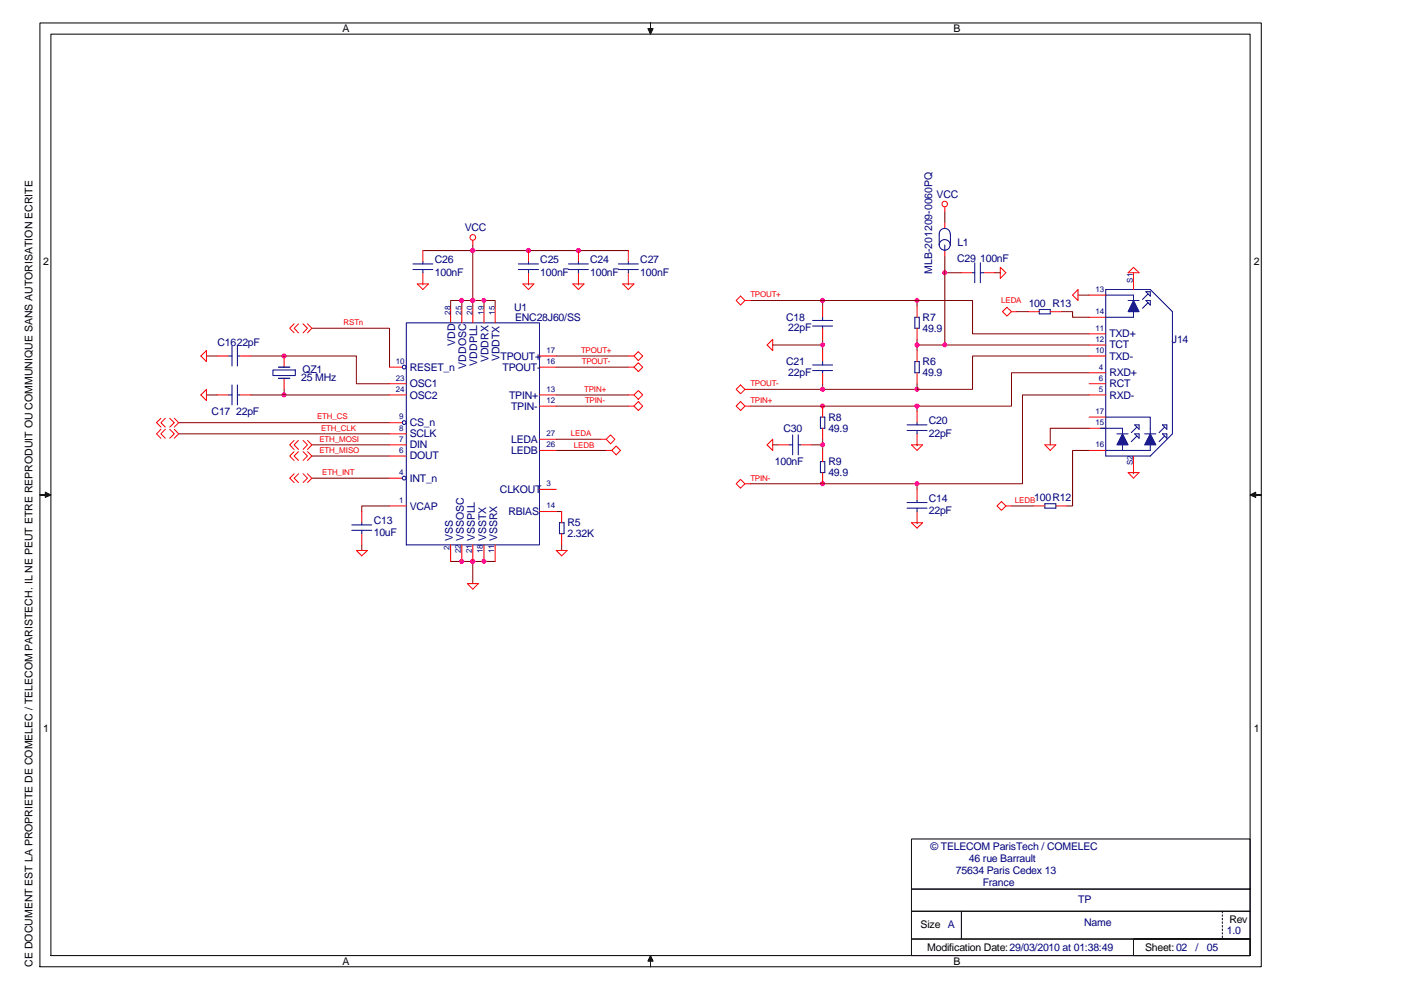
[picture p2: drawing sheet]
<svg xmlns="http://www.w3.org/2000/svg" width="297mm" height="210mm" viewBox="0 0 297 210" stroke-linecap="round" stroke-linejoin="round" font-family="sans-serif">
<path d="M76.7 115.5v1.2M82.6 107.3h-5.9v1.2M95.5 119h9.5M102.6 119h.1" fill="none" stroke="#800000" stroke-width=".21"/>
<circle cx="102.6" cy="119" r=".44" fill="#f0f"/>
<circle cx="102.6" cy="119" r=".44" fill="none" stroke="#f0f" stroke-width=".21"/>
<path d="M100.2 119h.1" fill="none" stroke="#800000" stroke-width=".21"/>
<circle cx="100.2" cy="119" r=".44" fill="#f0f"/>
<circle cx="100.2" cy="119" r=".44" fill="none" stroke="#f0f" stroke-width=".21"/>
<path d="M97.9 119h.1" fill="none" stroke="#800000" stroke-width=".21"/>
<circle cx="97.9" cy="119" r=".45" fill="#f0f"/>
<circle cx="97.9" cy="119" r=".45" fill="none" stroke="#f0f" stroke-width=".21"/>
<path d="M100.2 119v4.7" fill="none" stroke="#800000" stroke-width=".21"/>
<circle cx="100.2" cy="119" r=".44" fill="#f0f"/>
<circle cx="100.2" cy="119" r=".44" fill="none" stroke="#f0f" stroke-width=".21"/>
<path d="M95.5 64.9v-1.2h9.5v1.2M97.9 63.7v1.2" fill="none" stroke="#800000" stroke-width=".21"/>
<circle cx="97.9" cy="63.7" r=".45" fill="#f0f"/>
<circle cx="97.9" cy="63.7" r=".45" fill="none" stroke="#f0f" stroke-width=".21"/>
<path d="M100.2 63.7v1.2" fill="none" stroke="#800000" stroke-width=".21"/>
<circle cx="100.2" cy="63.7" r=".44" fill="#f0f"/>
<circle cx="100.2" cy="63.7" r=".44" fill="none" stroke="#f0f" stroke-width=".21"/>
<path d="M102.6 63.7v1.2" fill="none" stroke="#800000" stroke-width=".21"/>
<circle cx="102.6" cy="63.7" r=".44" fill="#f0f"/>
<circle cx="102.6" cy="63.7" r=".44" fill="none" stroke="#f0f" stroke-width=".21"/>
<path d="M100.2 51.9v11.8" fill="none" stroke="#800000" stroke-width=".21"/>
<circle cx="100.2" cy="63.7" r=".44" fill="#f0f"/>
<circle cx="100.2" cy="63.7" r=".44" fill="none" stroke="#f0f" stroke-width=".21"/>
<path d="M100.2 53.1h33" fill="none" stroke="#800000" stroke-width=".21"/>
<circle cx="100.2" cy="53.1" r=".44" fill="#f0f"/>
<circle cx="100.2" cy="53.1" r=".44" fill="none" stroke="#f0f" stroke-width=".21"/>
<path d="M89.7 53.1h10.5" fill="none" stroke="#800000" stroke-width=".21"/>
<circle cx="100.2" cy="53.1" r=".44" fill="#f0f"/>
<circle cx="100.2" cy="53.1" r=".44" fill="none" stroke="#f0f" stroke-width=".21"/>
<path d="M122.6 53.1h.1" fill="none" stroke="#800000" stroke-width=".21"/>
<circle cx="122.6" cy="53.1" r=".45" fill="#f0f"/>
<circle cx="122.6" cy="53.1" r=".45" fill="none" stroke="#f0f" stroke-width=".21"/>
<path d="M112.1 53.1h.1" fill="none" stroke="#800000" stroke-width=".21"/>
<circle cx="112" cy="53.1" r=".45" fill="#f0f"/>
<circle cx="112" cy="53.1" r=".45" fill="none" stroke="#f0f" stroke-width=".21"/>
<path d="M60.2 75.5h.1" fill="none" stroke="#800000" stroke-width=".21"/>
<circle cx="60.2" cy="75.5" r=".44" fill="#f0f"/>
<circle cx="60.2" cy="75.5" r=".44" fill="none" stroke="#f0f" stroke-width=".21"/>
<path d="M60.2 82.5v1.2" fill="none" stroke="#800000" stroke-width=".21"/>
<circle cx="60.2" cy="83.7" r=".44" fill="#f0f"/>
<circle cx="60.2" cy="83.7" r=".44" fill="none" stroke="#f0f" stroke-width=".21"/>
<path d="M43.8 75.5h2.3M37.9 89.6h44.7M37.9 92h44.7M43.8 83.7h2.3M53.2 83.7h29.4M66.1 94.3h16.5M66.1 96.7h16.5M172.1 94.3h2.3M174.4 93.1v2.4M117.9 108.5h1.2M119.1 115.5v1.2" fill="none" stroke="#800000" stroke-width=".21"/>
<circle cx="174.4" cy="94.3" r=".44" fill="#f0f"/>
<circle cx="174.4" cy="94.3" r=".44" fill="none" stroke="#f0f" stroke-width=".21"/>
<path d="M174.4 102.6h.1" fill="none" stroke="#800000" stroke-width=".21"/>
<circle cx="174.4" cy="102.6" r=".44" fill="#f0f"/>
<circle cx="174.4" cy="102.6" r=".44" fill="none" stroke="#f0f" stroke-width=".21"/>
<path d="M66.1 69.6h16.5v8.3M117.9 75.5h15.3M194.4 72v2.3M117.9 86.1h15.3M174.4 86.1h.1M66.1 101.4h16.5" fill="none" stroke="#800000" stroke-width=".21"/>
<circle cx="174.4" cy="86.1" r=".44" fill="#f0f"/>
<circle cx="174.4" cy="86.1" r=".44" fill="none" stroke="#f0f" stroke-width=".21"/>
<g fill="none" stroke="#800000" stroke-width=".21">
<path d="M200.3 44.9v2.3M210.9 57.8h1.2M89.7 60.2h.1M112.1 60.2h.1M117.9 77.9h15.3M122.6 60.2h.1M133.2 60.2h.1M215.6 66.1h2.4M225 66.1h2.4v1.2h3.5M228.6 62.6h2.3M230.9 79h-16.4v7.1h-55.4M117.9 93.1h9.4"/>
<path d="M117.9 95.5h10.6M117.9 83.7h15.3M163.8 94.3h1.2M194.4 86.1v1.1M230.9 95.5h-3.5v11.8h-1.2M230.9 90.8h-8.2v3.5M230.9 83.7h-14.1v18.9h-57.7M214.5 107.3h4.7"/>
</g>
<circle cx="194.4" cy="86.1" r=".45" fill="#f0f"/>
<circle cx="194.4" cy="86.1" r=".45" fill="none" stroke="#f0f" stroke-width=".21"/>
<path d="M194.4 102.6v1.2" fill="none" stroke="#800000" stroke-width=".21"/>
<circle cx="194.4" cy="102.6" r=".44" fill="#f0f"/>
<circle cx="194.4" cy="102.6" r=".44" fill="none" stroke="#f0f" stroke-width=".21"/>
<path d="M194.4 73.2h36.5M194.4 94.3h.1M194.4 110.8h.1" fill="none" stroke="#800000" stroke-width=".21"/>
<circle cx="194.4" cy="73.1" r=".45" fill="#f0f"/>
<circle cx="194.4" cy="73.1" r=".45" fill="none" stroke="#f0f" stroke-width=".21"/>
<path d="M200.3 57.8h3.5" fill="none" stroke="#800000" stroke-width=".21"/>
<circle cx="200.3" cy="57.8" r=".45" fill="#f0f"/>
<circle cx="200.3" cy="57.8" r=".45" fill="none" stroke="#f0f" stroke-width=".21"/>
<path d="M200.3 54.3v18.9" fill="none" stroke="#800000" stroke-width=".21"/>
<circle cx="200.3" cy="73.1" r=".45" fill="#f0f"/>
<circle cx="200.3" cy="73.1" r=".45" fill="none" stroke="#f0f" stroke-width=".21"/>
<path d="M174.4 63.7v1.2" fill="none" stroke="#800000" stroke-width=".21"/>
<circle cx="174.4" cy="63.7" r=".44" fill="#f0f"/>
<circle cx="174.4" cy="63.7" r=".44" fill="none" stroke="#f0f" stroke-width=".21"/>
<path d="M163.8 73.2h10.6M174.4 72v2.3" fill="none" stroke="#800000" stroke-width=".21"/>
<circle cx="174.4" cy="73.1" r=".44" fill="#f0f"/>
<circle cx="174.4" cy="73.1" r=".44" fill="none" stroke="#f0f" stroke-width=".21"/>
<path d="M194.4 63.7v1.2" fill="none" stroke="#800000" stroke-width=".21"/>
<circle cx="194.4" cy="63.7" r=".45" fill="#f0f"/>
<circle cx="194.4" cy="63.7" r=".45" fill="none" stroke="#f0f" stroke-width=".21"/>
<path d="M159.1 63.7h47.1v7.1h24.7M159.1 82.5h35.3" fill="none" stroke="#800000" stroke-width=".21"/>
<circle cx="194.4" cy="82.5" r=".44" fill="#f0f"/>
<circle cx="194.4" cy="82.5" r=".44" fill="none" stroke="#f0f" stroke-width=".21"/>
<path d="M174.4 81.4v1.1" fill="none" stroke="#800000" stroke-width=".21"/>
<circle cx="174.4" cy="82.5" r=".44" fill="#f0f"/>
<circle cx="174.4" cy="82.5" r=".44" fill="none" stroke="#f0f" stroke-width=".21"/>
<path d="M240.3 57.8h.1M53.2 75.5h22.4v5.9h7M230.9 75.5h-24.7v7h-11.8v-1.1M240.3 100.2h.1" fill="none" stroke="#800000" stroke-width=".21"/>
<g fill="none" stroke="#f00" stroke-width=".21">
<path d="M89.7 53.1v2.4M89.7 57.8v2.4M100.2 51v.9M112.1 53.1v2.4M112.1 57.8v2.4M122.6 53.1v2.4M122.6 57.8v2.4M133.2 53.1v2.4M133.2 57.8v2.4M200.3 43.9v1M200.3 47.2v1.2M200.3 53.1v1.2"/>
<path d="M203.8 57.8h2.4M208.6 57.8h2.3M212.1 56.7l1.2 1.1-1.2 1.2zM42.6 75.5l1.2-1.2v2.4zM46.1 75.5h2.4M50.8 75.5h2.4M60.2 75.5v2.4M62.4 68.7l-1 .9 1 1M63.3 68.7l-.9 .9 .9 1M64.3 68.7l.9 .9-.9 1M65.2 68.7l.9 .9-.9 1M82.6 77.9h2.7"/>
<path d="M88.5 60.2h2.3l-1.1 1.2zM95.5 64.9v3.6M97.9 64.9v3.6M100.2 64.9v3.6M102.6 64.9v3.6M105 64.9v3.6M110.9 60.2h2.3l-1.1 1.2zM114.4 75.5h3.5M114.4 77.9h3.5M121.5 60.2h2.3l-1.2 1.2zM132 60.2h2.4l-1.2 1.2zM133.2 75.5h1.2"/>
<path d="M133.2 77.9h1.2M134.4 75.5l.9-1 1 1-1 1zM134.4 77.9l.9-1 1 1-1 .9zM157 62.8l.9 .9-.9 1-.9-1zM157.9 63.7h1.2M194.4 64.9v2.4M194.4 69.6v2.4M194.4 74.3v2.4M194.4 79v2.4M230.9 75.5h3.5M230.9 70.8h3.5M230.9 73.2h3.5"/>
<path d="M230.9 79h3.5M34.1 88.7l-.9 .9 .9 1M34.1 91l-.9 1 .9 .9M35 88.7l-.9 .9 .9 1M35 91l-.9 1 .9 .9M36 88.7l1 .9-1 1M36 91l1 1-1 .9M37 88.7l.9 .9-.9 1M37 91l.9 1-.9 .9M42.6 83.7l1.2-1.2v2.4zM46.1 83.7h2.4M50.8 83.7h2.4"/>
<path d="M60.2 80.2v2.3M62.4 93.4l-1 .9 1 1M62.4 95.8l-1 .9 1 .9M63.3 93.4l-.9 .9 .9 1M63.3 95.8l-.9 .9 .9 .9M64.3 93.4l.9 .9-.9 1M64.3 95.8l.9 .9-.9 .9M65.2 93.4l.9 .9-.9 1M65.2 95.8l.9 .9-.9 .9M82.6 83.7h3.5M82.6 81.4h3.5M82.6 89.6h2.7"/>
<path d="M82.6 92h3.5M82.6 94.3h3.5M82.6 96.7h3.5M114.4 83.7h3.5M114.4 86.1h3.5M114.4 93.1h3.5M114.4 95.5h3.5M127.3 93.1h1.2M128.5 93.1l1-.9 .9 .9-.9 1zM128.5 95.5h1.2M129.7 95.5l.9-.9 1 .9-1 .9zM133.2 83.7h1.2"/>
<path d="M133.2 86.1h1.2M134.4 83.7l.9-.9 1 .9-1 1zM135.3 85.1l1 1-1 .9-.9-.9zM157 81.6l.9 .9-.9 1-.9-1zM157 85.1l.9 1-.9 .9-.9-.9zM157.9 86.1h1.2M157.9 82.5h1.2M163.8 93.1v2.4l-1.2-1.2zM165 94.3h2.3M169.7 94.3h2.4M174.4 86.1v2.3M174.4 90.8v2.3"/>
<path d="M174.4 95.5v2.4M230.9 83.7h3.5M230.9 81.4h3.5M62.4 100.5l-1 .9 1 .9M63.3 100.5l-.9 .9 .9 .9M64.3 100.5l.9 .9-.9 .9M65.2 100.5l.9 .9-.9 .9M75.6 116.7h2.3l-1.2 1.2zM76.7 108.5v2.3M76.7 113.2v2.3M82.6 101.4h2.7M82.6 107.3h3.5"/>
<path d="M95.5 115.5v3.5M97.9 115.5v3.5M100.2 115.5v3.5M102.6 115.5v3.5M105 115.5v3.5M114.4 103.8h3.5M114.4 108.5h3.5M117.9 116.7h2.4l-1.2 1.2zM119.1 108.5v2.3M119.1 113.2v2.3M157 101.6l.9 1-.9 .9-.9-.9zM157.9 102.6h1.2"/>
<path d="M174.4 100.2v2.4M99.1 123.7h2.3l-1.2 1.2z"/>
<circle cx="100.2" cy="50.3" r=".6"/>
<circle cx="200.3" cy="43.3" r=".59"/>
</g>
<g fill="none" stroke="#000080" stroke-width=".21">
<path d="M87.5 56h4.3M87.5 57.1h4.3M89.7 55.5v.5M89.7 57.1v.7M109.9 56h4.3M109.9 57.1h4.3M112.1 55.5v.5M112.1 57.1v.7M120.5 56h4.3M120.5 57.1h4.3M122.6 55.5v.5M122.6 57.1v.7"/>
<path d="M131.1 56h4.2M131.1 57.1h4.2M133.2 55.5v.5M133.2 57.1v.7M200.3 51.9v1.2M201.5 49.6a1.16 1.16 0 0 0-1.2-1.2 1.16 1.16 0 0 0-1.2 1.2v2.3M201.5 49.6v2.3M206.2 57.8h.5M206.7 55.7v4.2M207.9 55.7v4.2M207.9 57.8h.7M48.5 75.5h.7"/>
<path d="M49.2 73.4v4.2M50.3 73.4v4.2M50.3 75.5h.5M57.9 78.4h4.7v1.2h-4.7zM86.1 68.5h28.3v47h-28.3zM194 67.3h.9v2.3h-.9zM194 76.7h.9v2.3h-.9zM234.4 61.4h9.5l4.7 4.7v25.9l-4.7 4.7h-9.5zM240.3 66.1v1.2M242.9 61.8h1v1zM242.9 63.7h1v1zM243.4 62.3l-1.2 1.2"/>
<path d="M243.4 64.2l-1.2 1.2M48.5 83.7h.7M49.2 81.6v4.3M50.3 81.6v4.3M50.3 83.7h.5M167.3 94.3h.8M168.1 92.2v4.2M169.2 92.2v4.2M169.2 94.3h.5M173.9 88.4h1v2.4h-1zM173.9 97.9h1v2.3h-1zM74.6 111.3h4.2"/>
<path d="M74.6 112.4h4.2M76.7 110.8v.5M76.7 112.4v.8M118.6 110.8h1v2.4h-1z"/>
<circle cx="200.3" cy="51.9" r="1.14"/>
<circle cx="85.7" cy="77.8" r=".41"/>
<circle cx="85.7" cy="89.6" r=".41"/>
<circle cx="85.7" cy="101.4" r=".41"/>
</g>
<path d="M59.1 77.9h2.3M59.1 80.2h2.3" fill="none" stroke="#000080" stroke-width=".28"/>
<path d="M240.3 63.7l1.2 2.4h-2.3z" fill="#000080"/>
<path d="M234.4 62.6h5.9v1.1M234.4 67.3h5.9M239.2 63.7h2.3M240.3 63.7l1.2 2.4h-2.3zM243.9 94.3v1.2M246.5 90.1h.9v.9zM246.5 92h.9v.9zM246.9 90.6l-1.2 1.1M246.9 92.5l-1.2 1.1" fill="none" stroke="#000080" stroke-width=".21"/>
<path d="M230.9 67.3h3.5M230.9 62.6h3.5" fill="none" stroke="#f00" stroke-width=".21"/>
<path d="M243.9 92l1.2 2.3h-2.4z" fill="#000080"/>
<path d="M238 94.3v1.2M240.6 92h.9v.9zM240.6 90.1h.9v.9zM241 90.6l-1.1 1.1M241 92.5l-1.1 1.1M242.7 92h2.4M243.9 92l1.2 2.3h-2.4zM243.9 90.8v1.2" fill="none" stroke="#000080" stroke-width=".21"/>
<path d="M238 92l1.2 2.3h-2.4z" fill="#000080"/>
<g fill="none" stroke="#000080" stroke-width=".21">
<path d="M172.3 69.1h4.2M172.3 67.9h4.2M172.3 78.6h4.2M172.3 77.4h4.2M174.4 67.3v.6M174.4 69.1v.5M174.4 76.7v.7M174.4 78.6v.4M220.3 65.6h2.4v.9h-2.4zM192.3 90.1h4.3M192.3 91.3h4.3M194.4 89.6v.5"/>
<path d="M194.4 91.3v.7M233.3 90.8h4.7v1.2M234.4 88.4h9.5v2.4M234.4 95.5h9.5M236.8 92h2.4M238 92l1.2 2.3h-2.4zM192.3 107.7h4.3M192.3 106.6h4.3M194.4 106.1v.5M194.4 107.7v.8M221.5 106.8h2.4v.9h-2.4z"/>
</g>
<g fill="none" stroke="#f00" stroke-width=".21">
<path d="M240.3 57.8v3.6M240.3 56.7l1.2 1.1h-2.3zM163.8 72v2.3l-1.2-1.1zM174.4 64.9v2.4M174.4 69.6v2.4M174.4 74.3v2.4M174.4 79v2.4M213.5 65.2l1 .9-1 .9-.9-.9zM214.5 66.1h1.1M218 66.1h2.3M222.7 66.1h2.3M228.6 61.4v2.3l-1.2-1.1z"/>
<path d="M193.2 94.3h2.4l-1.2 1.2zM194.4 87.2v2.4M194.4 92v2.3M221.5 94.3h2.4l-1.2 1.2zM230.9 95.5h3.5M230.9 90.8h3.5M230.9 88.4h3.5M240.3 96.7v3.5M193.2 110.8h2.4l-1.2 1.2zM194.4 103.8v2.3M194.4 108.5v2.3M211.4 107.3l.9-1 1 1-1 .9z"/>
<path d="M213.3 107.3h1.2M219.2 107.3h2.3M223.9 107.3h2.3M239.2 100.2h2.3l-1.2 1.2z"/>
</g>
<g fill="#000">
<path d="M137.9 4.9v1.2h.6l-.6 1.1-.5-1.1h.5z" fill-rule="evenodd"/>
<path d="M8.5 104.9h1.1v-.5l1.2 .5-1.2 .6v-.6z" fill-rule="evenodd"/>
<path d="M265 104.9l1.2-.5v.5h1.2h-1.2v.6z" fill-rule="evenodd"/>
<path d="M137.9 202.6l.6 1.2h-.6v1.2v-1.2h-.5z" fill-rule="evenodd"/>
</g>
<g fill="none" stroke="#000" stroke-width=".21">
<path d="M8.5 4.9h258.9v200.1h-258.9zM10.8 7.2h254.2v195.4h-254.2zM137.9 4.9v1.2h.6l-.6 1.1-.5-1.1h.5zM8.5 104.9h1.1v-.5l1.2 .5-1.2 .6v-.6zM265 104.9l1.2-.5v.5h1.2h-1.2v.6zM193.2 177.9h71.8v10.6h-71.8zM193.2 199.1h71.8v3.5h-71.8zM193.2 188.5h71.8v4.7h-71.8zM193.2 193.2h71.8v5.9h-71.8zM203.8 193.2v5.9M240.3 199.1h24.7v3.5h-24.7zM259.2 193.2v.3"/>
<path d="M259.2 194v.3M259.2 194.7v.3M259.2 195.5v.3M259.2 196.2v.4M259.2 197v.3M259.2 197.7v.3M259.2 198.5v.3M137.9 202.6l.6 1.2h-.6v1.2v-1.2h-.5z"/>
</g>
<g font-size="2.2">
<text x="72.6" y="6.8">A</text>
<text x="202.1" y="6.8">B</text>
<text x="9.2" y="56.2">2</text>
<text x="265.8" y="56.2">2</text>
<text x="9.2" y="155.1">1</text>
<text x="265.8" y="155.1">1</text>
<text x="195.2" y="196.7">Size A</text>
<text x="260.6" y="195.7">Rev</text>
<text x="196.6" y="201.7">Modification Date:29/03/2010 at 01:38:49</text>
<text x="242.8" y="201.6">Sheet:02</text>
<text x="6.9" y="205" transform="rotate(-90 6.9 205)">CE DOCUMENT EST LA PROPRIETE DE COMELEC / TELECOM PARISTECH. IL NE PEUT ETRE REPRODUIT OU COMMUNIQUE SANS AUTORISATION ECRITE</text>
<text x="72.6" y="204.6">A</text>
<text x="202.1" y="204.6">B</text>
</g>
<g font-size="2.2" fill="#000080">
<text x="198.6" y="42">VCC</text>
<text x="98.5" y="49.1">VCC</text>
<text x="203" y="52.2">L1</text>
<text x="92.2" y="58.4">100nF</text>
<text x="92.2" y="55.8">C26</text>
<text x="114.6" y="58.4">100nF</text>
<text x="114.6" y="55.8">C25</text>
<text x="125.1" y="58.4">100nF</text>
<text x="125.1" y="55.8">C24</text>
<text x="135.8" y="58.4">100nF</text>
<text x="135.8" y="55.8">C27</text>
<text x="197.6" y="58" transform="rotate(-90 197.6 58)">MLB-201209-0060PQ</text>
<text x="202.9" y="55.6">C29</text>
<text x="207.8" y="55.6">100nF</text>
<text x="109" y="66">U1</text>
<text x="218.1" y="65.1">100 R13</text>
<text x="109.2" y="68.2">ENC28J60/SS</text>
<text x="166.7" y="68">C18</text>
<text x="167.1" y="70.2">22pF</text>
<text x="195.6" y="70.4">49.9</text>
<text x="195.6" y="68">R7</text>
<text x="235.2" y="71.5">TXD+</text>
<text x="46.1" y="73.3">C1622pF</text>
<text x="96.5" y="73.3" transform="rotate(-90 96.5 73.3)">VDD</text>
<text x="101.2" y="77.5" transform="rotate(-90 101.2 77.5)">VDDPLL</text>
<text x="103.5" y="76.8" transform="rotate(-90 103.5 76.8)">VDDRX</text>
<text x="105.9" y="76.6" transform="rotate(-90 105.9 76.6)">VDDTX</text>
<text x="106.1" y="76.2">TPOUT+</text>
<text x="166.7" y="77.5">C21</text>
<text x="195.6" y="77.4">R6</text>
<text x="235.2" y="76.2">TXD-</text>
<text x="235.2" y="73.9">TCT</text>
<text x="248.5" y="72.7">J14</text>
<text x="63.9" y="80.8">25 MHz</text>
<text x="64.1" y="79">QZ1</text>
<text x="86.9" y="78.6">RESET_n</text>
<text x="86.9" y="82.1">OSC1</text>
<text x="98.8" y="78.1" transform="rotate(-90 98.8 78.1)">VDDOSC</text>
<text x="106.5" y="78.6">TPOUT-</text>
<text x="167.1" y="79.6">22pF</text>
<text x="195.6" y="79.8">49.9</text>
<text x="235.2" y="82.1">RCT</text>
<text x="235.2" y="79.8">RXD+</text>
<text x="44.9" y="88">C17</text>
<text x="50.1" y="88">22pF</text>
<text x="86.9" y="84.5">OSC2</text>
<text x="107.9" y="84.5">TPIN+</text>
<text x="108.4" y="86.8">TPIN-</text>
<text x="175.6" y="89.2">R8</text>
<text x="235.2" y="84.5">RXD-</text>
<text x="86.9" y="95.1">DIN</text>
<text x="86.9" y="92.7">SCLK</text>
<text x="86.9" y="90.4">CS_n</text>
<text x="108.4" y="93.9">LEDA</text>
<text x="166.1" y="91.5">C30</text>
<text x="175.6" y="91.5">49.9</text>
<text x="196.9" y="92.6">22pF</text>
<text x="196.9" y="90">C20</text>
<text x="86.9" y="97.4">DOUT</text>
<text x="108.4" y="96.3">LEDB</text>
<text x="164.3" y="98.6">100nF</text>
<text x="175.6" y="101">49.9</text>
<text x="175.6" y="98.6">R9</text>
<text x="86.9" y="102.2">INT_n</text>
<text x="106" y="104.5">CLKOUT</text>
<text x="196.9" y="106.5">C14</text>
<text x="219.3" y="106.3">100 R12</text>
<text x="79.2" y="113.7">10uF</text>
<text x="79.2" y="111.2">C13</text>
<text x="86.9" y="108">VCAP</text>
<text x="107.8" y="109.2">RBIAS</text>
<text x="120.3" y="113.9">2.32K</text>
<text x="120.3" y="111.5">R5</text>
<text x="196.9" y="109.1">22pF</text>
<text x="96" y="114.8" transform="rotate(-90 96 114.8)">VSS</text>
<text x="98.3" y="114.8" transform="rotate(-90 98.3 114.8)">VSSOSC</text>
<text x="100.7" y="114.8" transform="rotate(-90 100.7 114.8)">VSSPLL</text>
<text x="103.1" y="114.8" transform="rotate(-90 103.1 114.8)">VSSTX</text>
<text x="105.4" y="114.8" transform="rotate(-90 105.4 114.8)">VSSRX</text>
<text x="197.3" y="180.3">© TELECOM ParisTech / COMELEC</text>
<text x="202.7" y="185.4">75634 Paris Cedex 13</text>
<text x="205.4" y="182.8">46 rue Barrault</text>
<text x="208.4" y="187.9">France</text>
<text x="228.6" y="191.6">TP</text>
<text x="229.9" y="196.4">Name</text>
<text x="253.5" y="201.6">/</text>
<text x="255.9" y="201.6">05</text>
<text x="260.1" y="198.1">1.0</text>
</g>
<g font-size="1.7" fill="#000080">
<text x="240.2" y="59.9" transform="rotate(-90 240.2 59.9)">S1</text>
<text x="232.3" y="61.9">13</text>
<text x="95.5" y="66.7" transform="rotate(-90 95.5 66.7)">28</text>
<text x="97.8" y="66.7" transform="rotate(-90 97.8 66.7)">25</text>
<text x="100.2" y="66.7" transform="rotate(-90 100.2 66.7)">20</text>
<text x="102.6" y="66.7" transform="rotate(-90 102.6 66.7)">19</text>
<text x="104.9" y="66.7" transform="rotate(-90 104.9 66.7)">15</text>
<text x="232.3" y="70.1">11</text>
<text x="232.3" y="66.6">14</text>
<text x="83.9" y="77.2">10</text>
<text x="115.9" y="74.8">17</text>
<text x="115.9" y="77.2">16</text>
<text x="232.3" y="74.8">10</text>
<text x="232.3" y="72.5">12</text>
<text x="83.9" y="80.7">23</text>
<text x="83.9" y="83.1">24</text>
<text x="115.9" y="83.1">13</text>
<text x="233" y="83.1">5</text>
<text x="233" y="78.4">4</text>
<text x="233" y="80.7">6</text>
<text x="84.7" y="88.9">9</text>
<text x="115.9" y="85.4">12</text>
<text x="232.3" y="87.8">17</text>
<text x="84.7" y="91.3">8</text>
<text x="84.7" y="93.7">7</text>
<text x="115.9" y="92.5">27</text>
<text x="115.9" y="94.8">26</text>
<text x="232.3" y="90.1">15</text>
<text x="232.3" y="94.8">16</text>
<text x="84.7" y="96">6</text>
<text x="84.7" y="100.7">4</text>
<text x="240.2" y="98.6" transform="rotate(-90 240.2 98.6)">S2</text>
<text x="84.7" y="106.6">1</text>
<text x="115.9" y="103.1">3</text>
<text x="115.9" y="107.8">14</text>
<text x="95.3" y="116.6" transform="rotate(-90 95.3 116.6)">2</text>
<text x="97.7" y="117.3" transform="rotate(-90 97.7 117.3)">22</text>
<text x="100.1" y="117.3" transform="rotate(-90 100.1 117.3)">21</text>
<text x="102.4" y="117.3" transform="rotate(-90 102.4 117.3)">18</text>
<text x="104.8" y="117.3" transform="rotate(-90 104.8 117.3)">11</text>
</g>
<g font-size="1.7" fill="#f00">
<text x="159.1" y="63.1">TPOUT+</text>
<text x="212.3" y="64.3">LEDA</text>
<text x="72.9" y="69">RSTn</text>
<text x="123.2" y="74.8">TPOUT+</text>
<text x="123.4" y="77.2">TPOUT-</text>
<text x="123.9" y="83.1">TPIN+</text>
<text x="159.1" y="81.9">TPOUT-</text>
<text x="67.2" y="88.9">ETH_CS</text>
<text x="124" y="85.5">TPIN-</text>
<text x="159.1" y="85.5">TPIN+</text>
<text x="67.7" y="93.7">ETH_MOSI</text>
<text x="68.1" y="91.3">ETH_CLK</text>
<text x="121" y="92.5">LEDA</text>
<text x="121.7" y="94.9">LEDB</text>
<text x="67.7" y="96">ETH_MISO</text>
<text x="68.3" y="100.7">ETH_INT</text>
<text x="159.1" y="101.9">TPIN-</text>
<text x="215.2" y="106.7">LEDB</text>
</g>
</svg>
